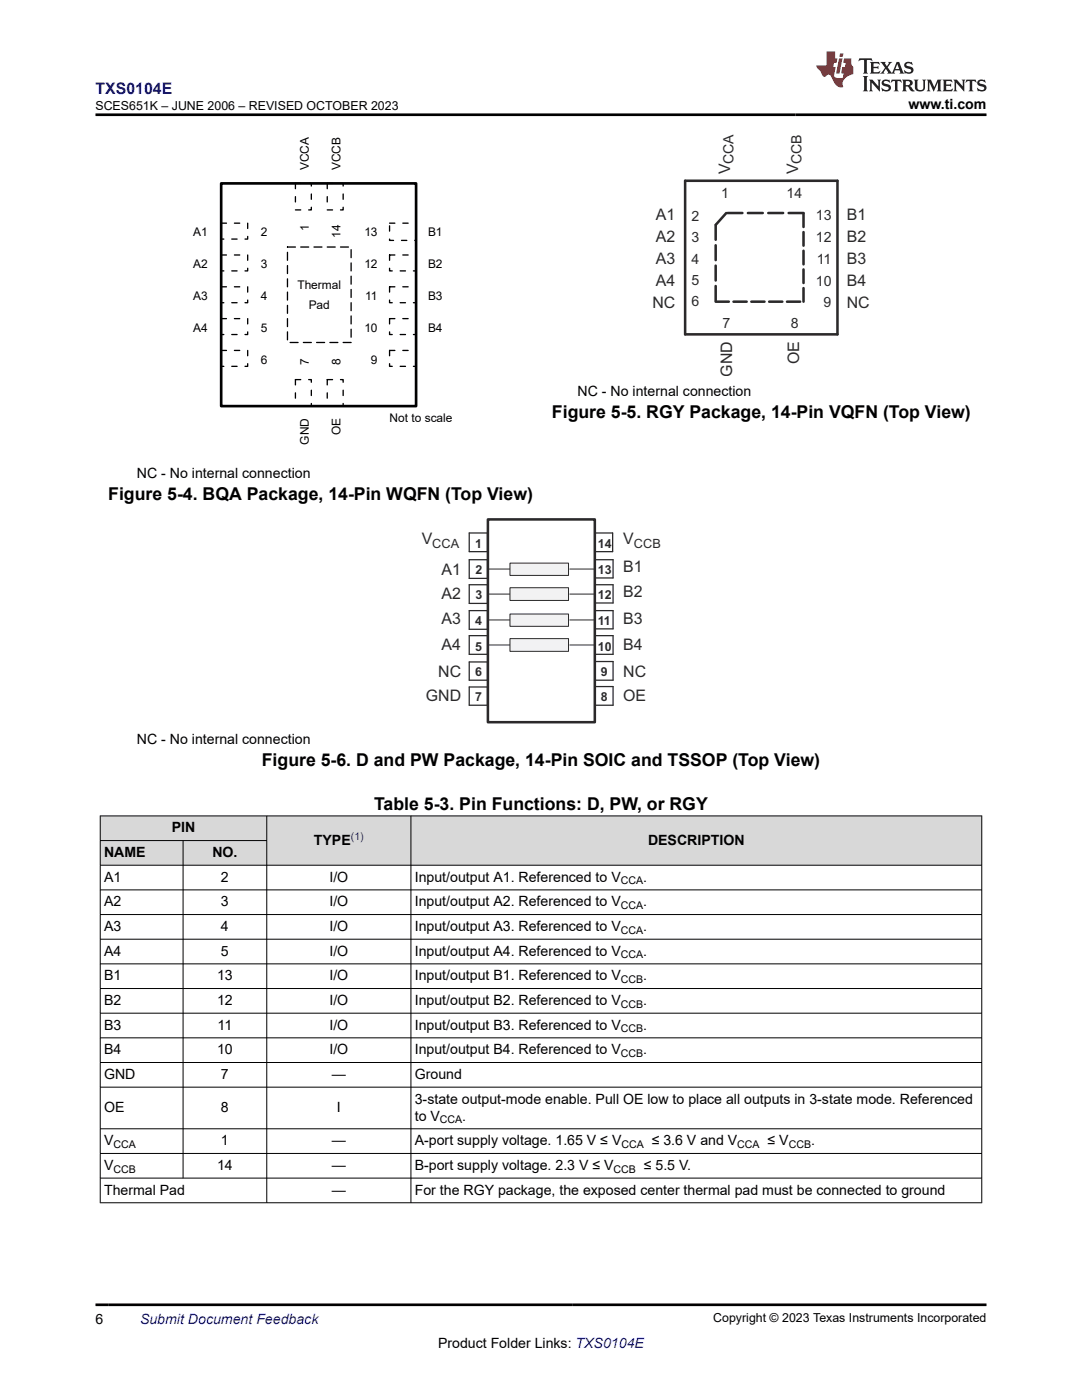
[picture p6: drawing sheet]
<svg xmlns="http://www.w3.org/2000/svg" width="216mm" height="279mm" viewBox="0 0 216 279" stroke-linecap="round" stroke-linejoin="round" font-family="sans-serif">
<path d="M57.4 49.3h12.7v19.1h-12.7z" fill="none" stroke="#000" stroke-width=".26" stroke-dasharray="1.6 1.1"/>
<path d="M44.1 44.5h5.3v3.2h-5.3z" fill="#fff"/>
<path d="M44.1 44.5h5.3v3.2h-5.3z" fill="none" stroke="#000" stroke-width=".26" stroke-dasharray="1.1 1.6"/>
<path d="M44.1 50.9h5.3v3.2h-5.3z" fill="#fff"/>
<path d="M44.1 50.9h5.3v3.2h-5.3z" fill="none" stroke="#000" stroke-width=".26" stroke-dasharray="1.1 1.6"/>
<path d="M44.1 57.2h5.3v3.2h-5.3z" fill="#fff"/>
<path d="M44.1 57.2h5.3v3.2h-5.3z" fill="none" stroke="#000" stroke-width=".26" stroke-dasharray="1.1 1.6"/>
<path d="M44.1 63.6h5.3v3.2h-5.3z" fill="#fff"/>
<path d="M44.1 63.6h5.3v3.2h-5.3z" fill="none" stroke="#000" stroke-width=".26" stroke-dasharray="1.1 1.6"/>
<path d="M44.1 69.9h5.3v3.2h-5.3z" fill="#fff"/>
<path d="M44.1 69.9h5.3v3.2h-5.3z" fill="none" stroke="#000" stroke-width=".26" stroke-dasharray="1.1 1.6"/>
<path d="M58.9 75.8h3.2v5.3h-3.2z" fill="#fff"/>
<path d="M58.9 75.8h3.2v5.3h-3.2z" fill="none" stroke="#000" stroke-width=".26" stroke-dasharray="1.1 1.6"/>
<path d="M65.3 75.8h3.2v5.3h-3.2z" fill="#fff"/>
<path d="M65.3 75.8h3.2v5.3h-3.2z" fill="none" stroke="#000" stroke-width=".26" stroke-dasharray="1.1 1.6"/>
<path d="M77.7 69.9h5.3v3.2h-5.3z" fill="#fff"/>
<path d="M77.7 69.9h5.3v3.2h-5.3z" fill="none" stroke="#000" stroke-width=".26" stroke-dasharray="1.1 1.6"/>
<path d="M77.7 63.6h5.3v3.2h-5.3z" fill="#fff"/>
<path d="M77.7 63.6h5.3v3.2h-5.3z" fill="none" stroke="#000" stroke-width=".26" stroke-dasharray="1.1 1.6"/>
<path d="M77.7 57.2h5.3v3.2h-5.3z" fill="#fff"/>
<path d="M77.7 57.2h5.3v3.2h-5.3z" fill="none" stroke="#000" stroke-width=".26" stroke-dasharray="1.1 1.6"/>
<path d="M77.7 50.9h5.3v3.2h-5.3z" fill="#fff"/>
<path d="M77.7 50.9h5.3v3.2h-5.3z" fill="none" stroke="#000" stroke-width=".26" stroke-dasharray="1.1 1.6"/>
<path d="M77.7 44.5h5.3v3.5h-5.3z" fill="#fff"/>
<path d="M77.7 44.5h5.3v3.5h-5.3z" fill="none" stroke="#000" stroke-width=".26" stroke-dasharray="1.1 1.6"/>
<path d="M65.3 36.6h3.2v5.3h-3.2z" fill="#fff"/>
<path d="M65.3 36.6h3.2v5.3h-3.2z" fill="none" stroke="#000" stroke-width=".26" stroke-dasharray="1.1 1.6"/>
<path d="M58.9 36.6h3.2v5.3h-3.2z" fill="#fff"/>
<path d="M58.9 36.6h3.2v5.3h-3.2z" fill="none" stroke="#000" stroke-width=".26" stroke-dasharray="1.1 1.6"/>
<path d="M44.1 36.6h38.9v44.5h-38.9z" fill="none" stroke="#000" stroke-width=".53"/>
<path d="M136.7 36.1h30.4v30.6h-30.4z" fill="none" stroke="#2b292a" stroke-width=".51"/>
<path d="M142.8 44.9v15.3M160.3 42.5h-15.4" fill="none" stroke="#2b292a" stroke-width=".51" stroke-dasharray="3 1.1"/>
<path d="M142.8 60.2h17.5" fill="none" stroke="#2b292a" stroke-width=".51" stroke-dasharray="2.6 .9"/>
<path d="M160.3 60.2v-17.7" fill="none" stroke="#2b292a" stroke-width=".51" stroke-dasharray="2.7 1"/>
<path d="M144.9 42.5l-2.1 2.4" fill="none" stroke="#2b292a" stroke-width=".51" stroke-dasharray="3.1 1.2"/>
<g fill="none" stroke="#2b292a" stroke-width=".25">
<path d="M93.6 106.4h3.7v3.7h-3.7zM93.6 111.7h3.7v3.7h-3.7zM93.6 116.7h3.7v3.7h-3.7zM118.6 111.7h3.7v3.6h-3.7zM118.6 116.7h3.7v3.6h-3.7zM118.6 106.4h3.6v3.7h-3.6zM93.6 132.1h3.7v3.6h-3.7zM93.6 121.9h3.7v3.7h-3.7zM93.6 126.9h3.7v3.7h-3.7zM93.6 137.1h3.7v3.6h-3.7zM118.6 132h3.7v3.7h-3.7zM118.6 121.9h3.7v3.6h-3.7z"/>
<path d="M118.6 126.9h3.7v3.7h-3.7zM118.6 137h3.7v3.7h-3.7z"/>
</g>
<path d="M97.4 103.7h21.3v40.4h-21.3z" fill-rule="evenodd" fill="#fff"/>
<path d="M97.4 103.7h21.3v40.4h-21.3z" fill="none" stroke="#2b292a" stroke-width=".51"/>
<path d="M97.3 113.6h5M97.3 118.6h5M113.7 113.6h5.1M113.7 118.6h5.1M97.3 123.7h5M97.3 128.7h5M113.7 123.7h5.1M113.7 128.7h5.1" fill="none" stroke="#2b292a" stroke-width=".2"/>
<g fill="none" stroke="#fff" stroke-width=".2">
<path d="M84.1 105.6h8.3v4.6h-8.3M84.7 111.6h8v4.5h-8zM85.4 116.4h7.3v4.6h-7.3zM123.7 111h5.9v4.6h-5.9zM123.7 116.1h5.9v4.6h-5.9zM131.8 105.6h-8.1v4.6h8.1M84.1 136.8h8.6v4.5h-8.6M84.7 121.5h8v4.6h-8zM85.4 132h7.3v4.6h-7.3zM85.8 126.6h6.9v4.6h-6.9zM123.7 136.8h6.6v4.5h-6.6zM123.7 121.5h6.6v4.6h-6.6z"/>
<path d="M123.7 126.6h5.9v4.6h-5.9zM123.7 132h6.2v4.6h-6.2z"/>
</g>
<path d="M101.8 112.4h11.6v2.4h-11.6z" fill-rule="evenodd" fill="#f2f2f3"/>
<path d="M101.8 112.4h11.6v2.4h-11.6z" fill="none" stroke="#2b292a" stroke-width=".2"/>
<path d="M101.8 117.3h11.6v2.5h-11.6z" fill-rule="evenodd" fill="#f2f2f3"/>
<path d="M101.8 117.3h11.6v2.5h-11.6z" fill="none" stroke="#2b292a" stroke-width=".2"/>
<path d="M101.8 122.5h11.6v2.5h-11.6z" fill-rule="evenodd" fill="#f2f2f3"/>
<path d="M101.8 122.5h11.6v2.5h-11.6z" fill="none" stroke="#2b292a" stroke-width=".2"/>
<path d="M101.8 127.5h11.6v2.5h-11.6z" fill-rule="evenodd" fill="#f2f2f3"/>
<path d="M101.8 127.5h11.6v2.5h-11.6z" fill="none" stroke="#2b292a" stroke-width=".2"/>
<g fill="#d8d8d8">
<path d="M20 162.8h175.9v5h-175.9z" fill-rule="evenodd"/>
<path d="M20.1 162.9h33.1v4.8h-33.1z" fill-rule="evenodd"/>
<path d="M53.3 162.9h28.6v9.7h-28.6z" fill-rule="evenodd"/>
<path d="M82.1 162.9h113.7v9.7h-113.7z" fill-rule="evenodd"/>
<path d="M20.1 167.8h16.4v4.8h-16.4z" fill-rule="evenodd"/>
<path d="M36.6 167.8h16.6v4.8h-16.6z" fill-rule="evenodd"/>
</g>
<g fill="none" stroke="#000" stroke-width=".2">
<path d="M19.9 162.8h176.1M19.9 167.8h33.4M19.9 177.6h176.1M20 162.8v77.3M36.5 167.8v67.4M53.2 162.8v77.3M82 162.8v77.3M195.9 162.8v77.3M196 172.7h-176.1M19.9 182.5h176.1M19.9 187.4h176.1M19.9 192.4h176.1"/>
<path d="M19.9 197.3h176.1M19.9 202.2h176.1M19.9 207.1h176.1M19.9 212h176.1M19.9 217h176.1M19.9 225.3h176.1M19.9 230.2h176.1M19.9 235.1h176.1M19.9 240h176.1"/>
</g>
<path d="M171.5 11.6l-.2 .6 .5-.2h.6v.1v2.2l-.2 .4h1l-.2-.4v-2.2v-.1h.5l.5 .2-.1-.6zM173.6 12.4l.2 .3v1.6l-.2 .4h1.9l.1-.6a1.08 1.08 0 0 1-1.3 .2v-.7h.6l.4 .2v-.7l-.4 .2h-.6v-.5l.2-.2a1 1 0 0 1 1 .3l-.1-.5zM175.7 12.4l.9 1.1-1 1.2h.9l-.2-.2 .5-.8 .4 .8-.2 .2h1.6l-.2-.2 .2-.5h.9l.1 .5-.1 .2h.9l-.2-.4-.8-1.9h-.5l-.9 2.1-.9-1.1 .9-1h-.8l.2 .2-.4 .6-.4-.6 .2-.2zM179 12.8l.4 1h-.7zM180.7 12.5a.65 .65 0 0 0-.2 .7 .65 .65 0 0 0 .6 .5l.6 .1 .1 .3a.79 .79 0 0 1-.7 .4 .79 .79 0 0 1-.7-.5l.1 .7 .2-.1a.93 .93 0 0 0 1.1 0 .93 .93 0 0 0 .4-.9 1.46 1.46 0 0 0-1.2-.6l-.1-.3a1.09 1.09 0 0 1 1.2 .2l-.2-.6-.1 .1-.5-.2zM172.2 15.2l.2 .4v2.2l-.2 .4h1l-.2-.4v-2.2l.2-.4zM173.4 15.9l.2 .4v1.5l-.2 .4h.8l-.3-.4 .1-1.3 1.6 1.8v-2l.2-.4h-.7l.1 .2 .1 1.1-1.2-1.3zM176.2 16a.65 .65 0 0 0-.2 .8 .65 .65 0 0 0 .6 .4l.6 .2 .1 .2a.79 .79 0 0 1-.7 .4 .79 .79 0 0 1-.7-.5l.1 .7 .2-.1a.93 .93 0 0 0 1.1 .1 .93 .93 0 0 0 .4-1 1.46 1.46 0 0 0-1.2-.5l-.1-.4a1.09 1.09 0 0 1 1.2 .2l-.1-.6-.2 .1-.5-.1zM177.9 15.9l-.1 .6a.63 .63 0 0 1 .8-.3v1.6l-.3 .4h1l-.2-.4v-1.6a.66 .66 0 0 1 .8 .3l-.1-.6zM180 15.9l.2 .4v1.5l-.2 .4h1l-.2-.2-.1-.7h.5l.1 .2a.79 .79 0 0 0 1.2 .6l-1-.9a.61 .61 0 0 0 .6-.6 .61 .61 0 0 0-.5-.7zM180.8 16.2h.1a.47 .47 0 0 1 .5 .1 .47 .47 0 0 1 .1 .5l-.1 .1-.7 .1zM182.3 15.9l.2 .2a2.27 2.27 0 0 0 .4 2 1.04 1.04 0 0 0 1.7-.7v-1.3l.2-.2h-.8l.2 .4v1.1a.6 .6 0 0 1-.6 .6 .6 .6 0 0 1-.6-.6v-1.1l.3-.4zM184.9 15.9l.2 .4v1.5l-.2 .4h.8l-.3-.4v-1.4l.9 1.9 .9-1.9v1.4l-.3 .4h1l-.2-.4v-1.5l.2-.4h-.8l-.7 1.5-.6-1.5zM188.1 15.9l.2 .4v1.5l-.2 .4h1.9l.1-.6a1.09 1.09 0 0 1-1.3 .2v-.7h.6l.4 .2v-.6l-.4 .2h-.6v-.6l.2-.1a1.01 1.01 0 0 1 1 .3l-.1-.6zM190.2 15.9l.3 .4v1.5l-.3 .4h.8l-.2-.4v-1.3l1.6 1.8v-2l.2-.4h-.7l.2 .2v1.1l-1.2-1.3zM192.8 15.9l-.1 .6a.63 .63 0 0 1 .8-.3v1.6l-.3 .4h1l-.2-.4v-1.6a.66 .66 0 0 1 .8 .3l-.1-.6zM195.2 16a.65 .65 0 0 0-.2 .8 .65 .65 0 0 0 .6 .4l.6 .2 .2 .2a.79 .79 0 0 1-.7 .4 .79 .79 0 0 1-.7-.5l.1 .7 .2-.1a.93 .93 0 0 0 1 .1 .93 .93 0 0 0 .5-1 1.46 1.46 0 0 0-1.3-.5v-.4a1.09 1.09 0 0 1 1.2 .2l-.2-.6-.2 .1-.5-.1z" fill="#231f20"/>
<path d="M164.9 10.3v2.7h-2l.1 .4 .8 1a.95 .95 0 0 0 1 .9 .59 .59 0 0 1 .5-.4 .59 .59 0 0 1 .5 .3l.4 .8a1.59 1.59 0 0 0 2.1 1.4 1.61 1.61 0 0 1 1-2.3l1-.3-.1-1.5a1.59 1.59 0 0 1-.3-1.7h-1.5l-.2 .9h.6l-.2 .9h-.5l-.2 .9v.3l.4 .1-.1 .9h-.7a.73 .73 0 0 1-1-.7l.3-1.5h-.5l.1-.9h.5l.2-.9h-.5v-1.3zM167.4 11.6l-.6 3.1h.7l.6-3.1zM167.6 10.7l-.1 .6h.7l.1-.6z" fill="#ed1c24"/>
<path d="M19 22.9h177.8M19 260.4h177.8" fill="none" stroke="#000" stroke-width=".53"/>
<g font-size="3.5">
<text x="110.1" y="83.5">Figure 5-5. RGY Package, 14-Pin VQFN (Top View)</text>
<text x="21.6" y="99.8">Figure 5-4. BQA Package, 14-Pin WQFN (Top View)</text>
<text x="52.2" y="152.9">Figure 5-6. D and PW Package, 14-Pin SOIC and TSSOP (Top View)</text>
<text x="74.7" y="161.7">Table 5-3. Pin Functions: D, PW, or RGY</text>
</g>
<text font-size="3.2" fill="#00f" x="19" y="18.7">TXS0104E</text>
<g font-size="3.2" fill="#2b292a">
<text x="145.7" y="34.7" transform="rotate(-90 145.7 34.7)">V</text>
<text x="159.2" y="34.7" transform="rotate(-90 159.2 34.7)">V</text>
<text x="130.9" y="44">A1</text>
<text x="169" y="44">B1</text>
<text x="130.9" y="48.4">A2</text>
<text x="130.9" y="52.8">A3</text>
<text x="169" y="48.4">B2</text>
<text x="169" y="52.8">B3</text>
<text x="130.9" y="57.1">A4</text>
<text x="169" y="57.1">B4</text>
<text x="130.2" y="61.5">NC</text>
<text x="169" y="61.5">NC</text>
<text x="146.1" y="75.2" transform="rotate(-90 146.1 75.2)">GND</text>
<text x="159.5" y="72.7" transform="rotate(-90 159.5 72.7)">OE</text>
<text x="84.1" y="108.7">V</text>
<text x="124.4" y="108.7">V</text>
<text x="88.1" y="119.5">A2</text>
<text x="88.1" y="114.7">A1</text>
<text x="124.4" y="119.2">B2</text>
<text x="124.4" y="114.1">B1</text>
<text x="88.1" y="124.6">A3</text>
<text x="124.4" y="124.6">B3</text>
<text x="88.1" y="129.7">A4</text>
<text x="124.4" y="129.7">B4</text>
<text x="87.4" y="135.1">NC</text>
<text x="124.4" y="135.1">NC</text>
<text x="85" y="139.8">GND</text>
<text x="124.4" y="139.8">OE</text>
</g>
<g font-size="2.8">
<text x="181.3" y="21.8">www.ti.com</text>
<text x="115.3" y="79.1">NC - No internal connection</text>
<text x="27.3" y="95.4">NC - No internal connection</text>
<text x="27.3" y="148.4">NC - No internal connection</text>
<text x="34.3" y="166.1">PIN</text>
<text x="20.8" y="171">NAME</text>
<text x="42.4" y="171">NO.</text>
<text x="62.6" y="168.6">TYPE</text>
<text x="129.3" y="168.6">DESCRIPTION</text>
<text x="20.8" y="175.9">A1</text>
<text x="44.1" y="175.9">2</text>
<text x="65.7" y="175.9">I/O</text>
<text x="82.8" y="175.9">Input/output A1. Referenced to V</text>
<text x="128.3" y="175.9">.</text>
<text x="20.8" y="180.9">A2</text>
<text x="20.8" y="185.8">A3</text>
<text x="44.1" y="180.9">3</text>
<text x="44.1" y="185.8">4</text>
<text x="65.7" y="180.9">I/O</text>
<text x="65.7" y="185.8">I/O</text>
<text x="82.8" y="180.9">Input/output A2. Referenced to V</text>
<text x="82.8" y="185.8">Input/output A3. Referenced to V</text>
<text x="128.3" y="180.9">.</text>
<text x="128.3" y="185.8">.</text>
<text x="20.8" y="190.7">A4</text>
<text x="44.1" y="190.7">5</text>
<text x="65.7" y="190.7">I/O</text>
<text x="82.8" y="190.7">Input/output A4. Referenced to V</text>
<text x="128.3" y="190.7">.</text>
<text x="20.8" y="195.6">B1</text>
<text x="43.3" y="195.6">13</text>
<text x="65.7" y="195.6">I/O</text>
<text x="82.8" y="195.6">Input/output B1. Referenced to V</text>
<text x="128.3" y="195.6">.</text>
<text x="20.8" y="200.6">B2</text>
<text x="43.3" y="200.6">12</text>
<text x="65.7" y="200.6">I/O</text>
<text x="82.8" y="200.6">Input/output B2. Referenced to V</text>
<text x="128.3" y="200.6">.</text>
<text x="20.8" y="205.5">B3</text>
<text x="43.4" y="205.5">11</text>
<text x="65.7" y="205.5">I/O</text>
<text x="82.8" y="205.5">Input/output B3. Referenced to V</text>
<text x="128.3" y="205.5">.</text>
<text x="20.8" y="210.4">B4</text>
<text x="20.8" y="215.3">GND</text>
<text x="43.3" y="210.4">10</text>
<text x="44.1" y="215.3">7</text>
<text x="65.7" y="210.4">I/O</text>
<text x="66.2" y="215.3">—</text>
<text x="82.8" y="210.4">Input/output B4. Referenced to V</text>
<text x="82.8" y="215.3">Ground</text>
<text x="128.3" y="210.4">.</text>
<text x="20.8" y="221.9">OE</text>
<text x="44.1" y="221.9">8</text>
<text x="67.2" y="221.9">I</text>
<text x="82.8" y="220.2">3-state output-mode enable. Pull OE low to place all outputs in 3-state mode. Referenced</text>
<text x="82.8" y="223.6">to V</text>
<text x="92.3" y="223.6">.</text>
<text x="20.8" y="228.5">V</text>
<text x="20.8" y="233.5">V</text>
<text x="43.3" y="233.5">14</text>
<text x="44.1" y="228.5">1</text>
<text x="66.2" y="228.5">—</text>
<text x="66.2" y="233.5">—</text>
<text x="82.8" y="228.5">A-port supply voltage. 1.65 V ≤ V</text>
<text x="82.8" y="233.5">B-port supply voltage. 2.3 V ≤ V</text>
<text x="128.5" y="233.5">≤ 5.5 V.</text>
<text x="130" y="228.5">≤ 3.6 V and V</text>
<text x="153.2" y="228.5">≤ V</text>
<text x="161.8" y="228.5">.</text>
<text x="20.8" y="238.4">Thermal Pad</text>
<text x="66.2" y="238.4">—</text>
<text x="82.8" y="238.4">For the RGY package, the exposed center thermal pad must be connected to ground</text>
<text x="19" y="264.2">6</text>
<text x="87.4" y="269">Product Folder Links: TXS0104E</text>
</g>
<g font-size="2.8" fill="#2b292a">
<text x="146.4" y="32.8" transform="rotate(-90 146.4 32.8)">CCA</text>
<text x="159.9" y="32.8" transform="rotate(-90 159.9 32.8)">CCB</text>
<text x="143.9" y="39.6">1</text>
<text x="157" y="39.6">14</text>
<text x="138" y="44">2</text>
<text x="162.8" y="44">13</text>
<text x="138" y="48.4">3</text>
<text x="138" y="52.6">4</text>
<text x="162.8" y="48.3">12</text>
<text x="163" y="52.7">11</text>
<text x="138" y="56.9">5</text>
<text x="162.8" y="57">10</text>
<text x="138" y="61.1">6</text>
<text x="144.2" y="65.5">7</text>
<text x="157.8" y="65.5">8</text>
<text x="164.3" y="61.3">9</text>
</g>
<text font-size="2.8" fill="#00f" x="27.9" y="264.2">Submit Document Feedback</text>
<g font-size="2.5">
<text x="19" y="21.9">SCES651K – JUNE 2006 – REVISED OCTOBER 2023</text>
<text x="142.3" y="263.9">Copyright © 2023 Texas Instruments Incorporated</text>
</g>
<g font-size="2.5" fill="#2b292a">
<text x="86.3" y="109.3">CCA</text>
<text x="94.8" y="109.4">1</text>
<text x="119.3" y="109.4">14</text>
<text x="126.5" y="109.3">CCB</text>
<text x="94.9" y="114.5">2</text>
<text x="94.9" y="119.5">3</text>
<text x="119.3" y="114.5">13</text>
<text x="119.3" y="119.5">12</text>
<text x="94.8" y="124.7">4</text>
<text x="119.3" y="124.7">11</text>
<text x="94.8" y="129.8">5</text>
<text x="119.3" y="129.8">10</text>
<text x="94.8" y="134.9">6</text>
<text x="119.9" y="134.9">9</text>
<text x="94.8" y="140">7</text>
<text x="119.9" y="140">8</text>
</g>
<g font-size="2.4">
<text x="61.6" y="34" transform="rotate(-90 61.6 34)">VCCA</text>
<text x="67.9" y="34" transform="rotate(-90 67.9 34)">VCCB</text>
<text x="38.6" y="47.2">A1</text>
<text x="52.1" y="47.2">2</text>
<text x="61.6" y="46.1" transform="rotate(-90 61.6 46.1)">1</text>
<text x="67.9" y="47.5" transform="rotate(-90 67.9 47.5)">14</text>
<text x="72.7" y="47.2">13</text>
<text x="85.4" y="47.2">B1</text>
<text x="38.6" y="53.5">A2</text>
<text x="52.1" y="53.5">3</text>
<text x="72.7" y="53.5">12</text>
<text x="85.4" y="53.5">B2</text>
<text x="38.6" y="59.9">A3</text>
<text x="52.1" y="59.9">4</text>
<text x="59.3" y="57.8">Thermal</text>
<text x="72.9" y="59.9">11</text>
<text x="85.4" y="59.9">B3</text>
<text x="61.6" y="61.7">Pad</text>
<text x="38.6" y="66.2">A4</text>
<text x="52.1" y="66.2">5</text>
<text x="72.7" y="66.2">10</text>
<text x="85.4" y="66.2">B4</text>
<text x="52.1" y="72.6">6</text>
<text x="61.6" y="72.8" transform="rotate(-90 61.6 72.8)">7</text>
<text x="67.9" y="72.8" transform="rotate(-90 67.9 72.8)">8</text>
<text x="74" y="72.6">9</text>
<text x="61.6" y="88.7" transform="rotate(-90 61.6 88.7)">GND</text>
<text x="67.9" y="86.9" transform="rotate(-90 67.9 86.9)">OE</text>
<text x="77.7" y="84.2">Not to scale</text>
</g>
<text font-size="2.1" fill="#00f" x="70" y="167.6">(1)</text>
<g font-size="2.1">
<text x="123.9" y="176.5">CCA</text>
<text x="123.9" y="181.4">CCA</text>
<text x="123.9" y="186.4">CCA</text>
<text x="123.9" y="191.3">CCA</text>
<text x="123.9" y="196.2">CCB</text>
<text x="123.9" y="201.1">CCB</text>
<text x="123.9" y="206">CCB</text>
<text x="123.9" y="211">CCB</text>
<text x="87.8" y="224.2">CCA</text>
<text x="22.6" y="229.1">CCA</text>
<text x="124" y="229.1">CCA</text>
<text x="147.1" y="229.1">CCA</text>
<text x="157.4" y="229.1">CCB</text>
<text x="22.6" y="234">CCB</text>
<text x="122.4" y="234">CCB</text>
</g>
</svg>
